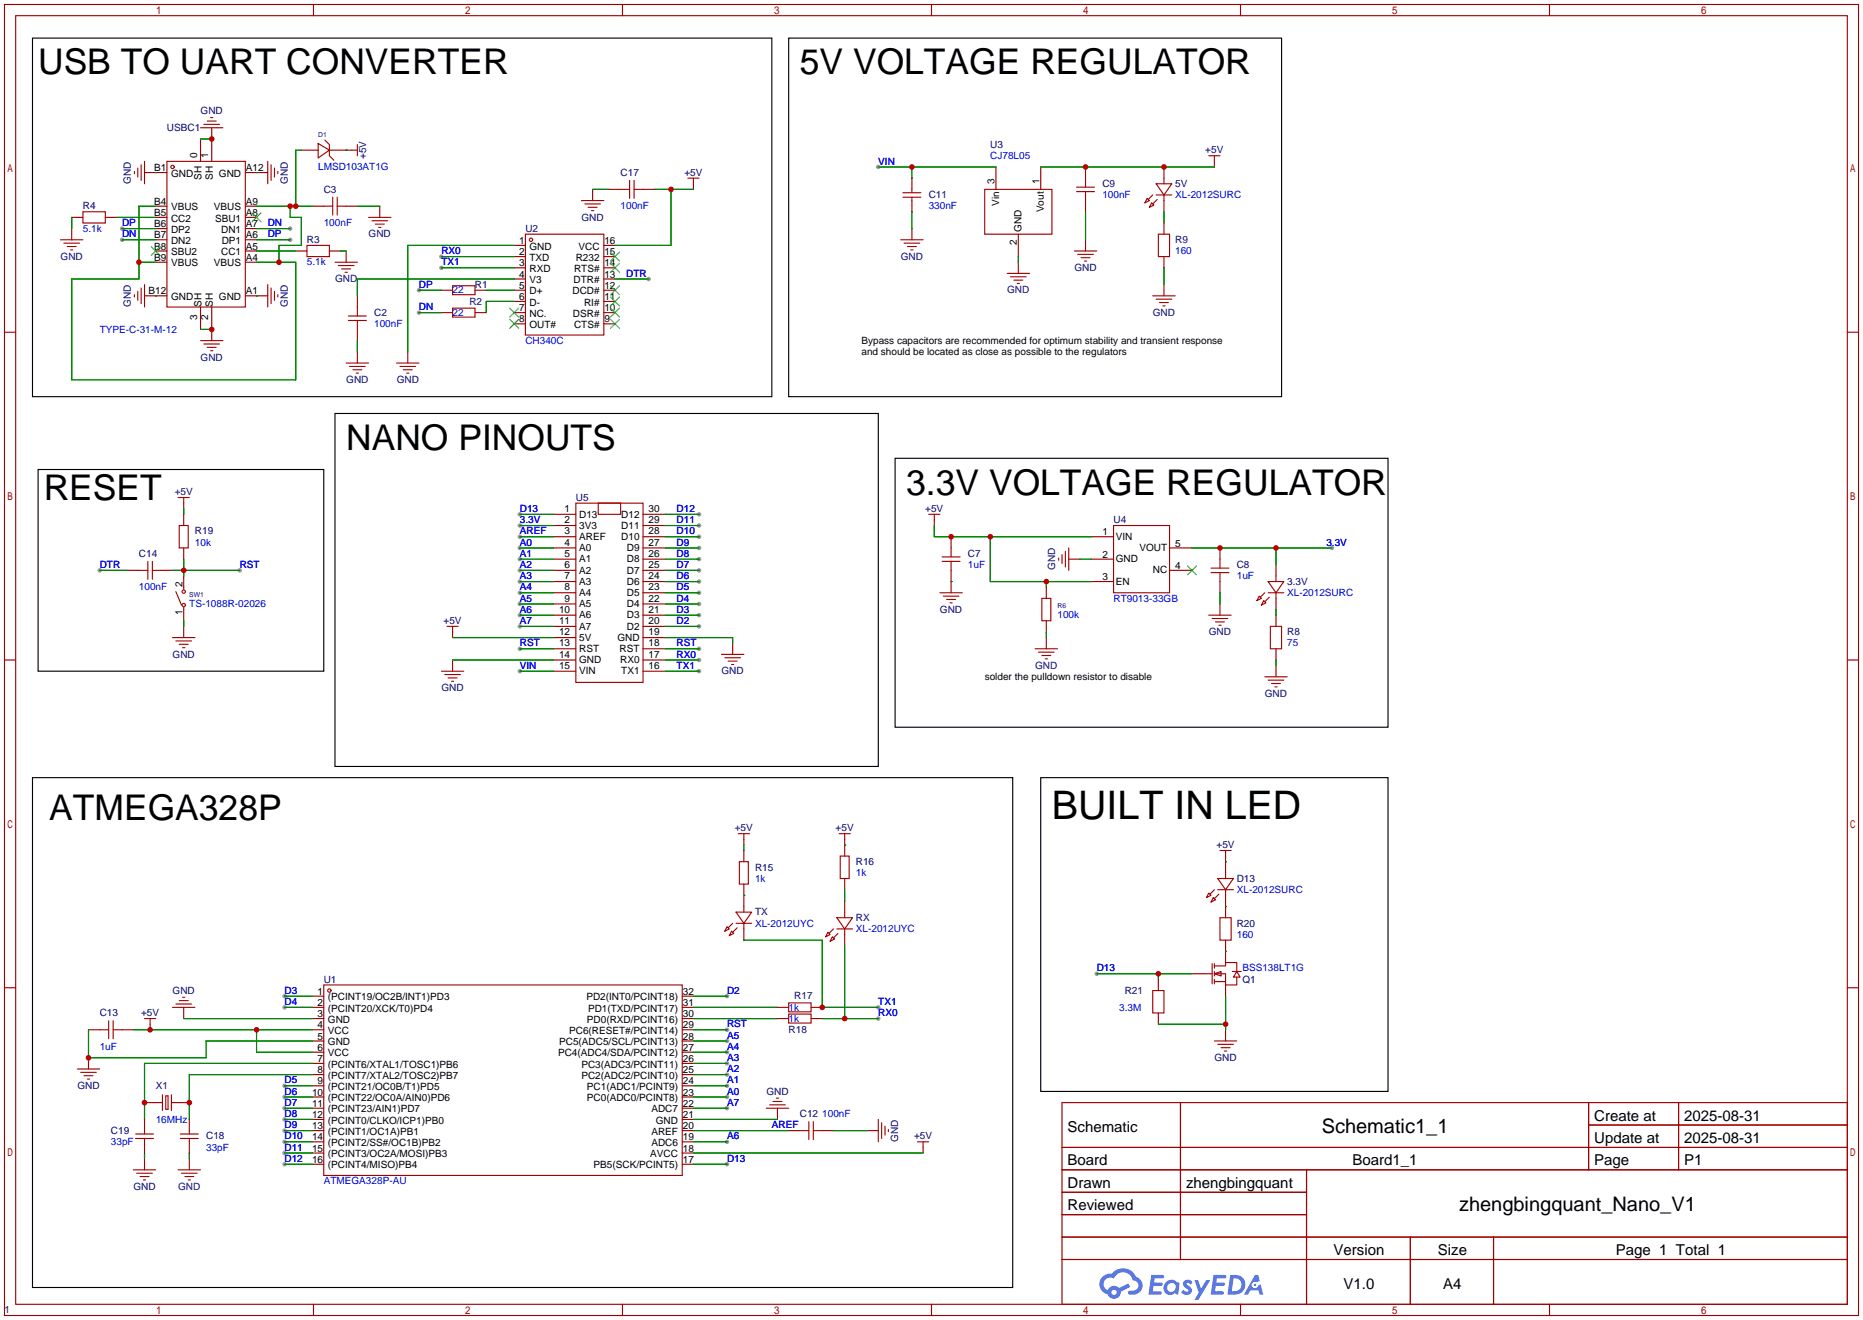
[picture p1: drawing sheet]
<svg xmlns="http://www.w3.org/2000/svg" width="422mm" height="299mm" viewBox="0 0 422 299" stroke-linecap="round" stroke-linejoin="round" font-family="sans-serif">
<g fill="#999">
<circle cx="147.1" cy="63.2" r=".51"/>
<circle cx="65.8" cy="51.8" r=".51"/>
<circle cx="65.8" cy="54.4" r=".51"/>
<circle cx="27.7" cy="54.4" r=".51"/>
<circle cx="27.7" cy="51.8" r=".51"/>
<circle cx="95" cy="65.8" r=".51"/>
<circle cx="95" cy="70.9" r=".51"/>
<circle cx="199.1" cy="37.8" r=".51"/>
<circle cx="302" cy="124.2" r=".51"/>
<circle cx="199.1" cy="228.3" r=".51"/>
<circle cx="199.1" cy="230.9" r=".51"/>
<circle cx="164.8" cy="233.4" r=".51"/>
<circle cx="54.4" cy="129.3" r=".51"/>
<circle cx="22.6" cy="129.3" r=".51"/>
<circle cx="164.8" cy="248.7" r=".51"/>
<circle cx="164.8" cy="246.1" r=".51"/>
<circle cx="164.8" cy="243.6" r=".51"/>
<circle cx="164.8" cy="241" r=".51"/>
<circle cx="164.8" cy="238.5" r=".51"/>
<circle cx="164.8" cy="236" r=".51"/>
<circle cx="164.8" cy="225.8" r=".51"/>
<circle cx="164.8" cy="251.2" r=".51"/>
<circle cx="164.8" cy="258.8" r=".51"/>
<circle cx="164.8" cy="263.9" r=".51"/>
<circle cx="64.5" cy="225.8" r=".51"/>
<circle cx="64.5" cy="228.3" r=".51"/>
<circle cx="64.5" cy="246.1" r=".51"/>
<circle cx="64.5" cy="248.7" r=".51"/>
<circle cx="64.5" cy="251.2" r=".51"/>
<circle cx="64.5" cy="253.7" r=".51"/>
<circle cx="64.5" cy="256.3" r=".51"/>
<circle cx="64.5" cy="258.8" r=".51"/>
<circle cx="64.5" cy="261.4" r=".51"/>
<circle cx="64.5" cy="263.9" r=".51"/>
<circle cx="158.5" cy="152.1" r=".51"/>
<circle cx="158.5" cy="149.6" r=".51"/>
<circle cx="158.5" cy="147.1" r=".51"/>
<circle cx="158.5" cy="142" r=".51"/>
<circle cx="158.5" cy="139.4" r=".51"/>
<circle cx="158.5" cy="136.9" r=".51"/>
<circle cx="158.5" cy="134.4" r=".51"/>
<circle cx="158.5" cy="131.8" r=".51"/>
<circle cx="158.5" cy="129.3" r=".51"/>
<circle cx="158.5" cy="126.7" r=".51"/>
<circle cx="158.5" cy="124.2" r=".51"/>
<circle cx="158.5" cy="121.7" r=".51"/>
<circle cx="158.5" cy="119.1" r=".51"/>
<circle cx="158.5" cy="116.6" r=".51"/>
<circle cx="117.9" cy="116.6" r=".51"/>
<circle cx="117.9" cy="119.1" r=".51"/>
<circle cx="117.9" cy="121.7" r=".51"/>
<circle cx="117.9" cy="124.2" r=".51"/>
<circle cx="117.9" cy="126.7" r=".51"/>
<circle cx="117.9" cy="129.3" r=".51"/>
<circle cx="117.9" cy="131.8" r=".51"/>
<circle cx="117.9" cy="134.4" r=".51"/>
<circle cx="117.9" cy="136.9" r=".51"/>
<circle cx="117.9" cy="139.4" r=".51"/>
<circle cx="117.9" cy="142" r=".51"/>
<circle cx="117.9" cy="147.1" r=".51"/>
<circle cx="117.9" cy="152.1" r=".51"/>
<circle cx="100.1" cy="58.2" r=".51"/>
<circle cx="100.1" cy="60.7" r=".51"/>
<circle cx="248.7" cy="220.7" r=".51"/>
</g>
<g fill="none" stroke="#a10000" stroke-width=".25">
<path d="M1 1h420.4v297.2h-420.4zM3.6 3.6h415.2v292.1h-415.2zM71.1 1v2.6M141.1 1v2.6M211.2 1v2.6M281.3 1v2.6M351.3 1v2.6M30.5 38.9v.5M31.2 38.1v2M32 37.3v3.6M32.8 36.6v5.1M37.8 36.6h17.8v33h-17.8z"/>
<path d="M45.5 29h5M46.2 28.2h3.6M47 27.4h2M47.8 26.7h.5M60.7 36.6v5.1M61.5 37.3v3.6M62.2 38.1v2M63 38.9v.5M79.8 34h1.2M81 32.8v2.5M1 75.3h2.6M30.5 66.8v.5"/>
<path d="M31.2 66v2.1M32 65.3v3.5M32.8 64.5v5.1M45.5 77.2h5M46.2 78h3.6M47 78.7h2M47.8 79.5h.5M60.7 64.5v5.1M61.5 65.3v3.5M62.2 66v2.1M63 66.8v.5M418.8 75.3h2.6"/>
<path d="M1 149.6h2.6M418.8 149.6h2.6M1 223.9h2.6M73.4 223.3h81.3v43.1h-81.3zM418.8 223.9h2.6M240.8 249.9h178v45.8h-178zM267.7 249.9v35.6M360.2 249.9v15.3M360.2 255h58.6M380.6 249.9v15.3M240.8 260.1h178M240.8 265.2h178"/>
<path d="M240.8 270.3h55.4M240.8 275.3h55.4M296.2 265.2v30.5M71.1 295.7v2.5M141.1 295.7v2.5M211.2 295.7v2.5M240.8 280.4h178M240.8 285.5h178M281.3 295.7v2.5M319.8 280.4v15.3M338.6 280.4v15.3M351.3 295.7v2.5"/>
<circle cx="39.1" cy="37.8" r=".38"/>
<circle cx="74.7" cy="224.5" r=".38"/>
</g>
<g fill="none" stroke="#870000" stroke-width=".25">
<path d="M32.8 39.1h5M45.5 31.5v5.1M48 29v7.6M55.6 39.1h5.1M78.5 34h1.3M35.3 46.7h2.5M35.3 49.3h2.5M35.3 51.8h2.5M35.3 54.4h2.5M35.3 56.9h2.5M35.3 59.4h2.5M55.6 46.7h2.6"/>
<path d="M55.6 49.3h2.6M55.6 51.8h2.6M55.6 54.4h2.6M55.6 56.9h2.6M55.6 59.4h2.6M32.8 67.1h5M45.5 69.6v5.1M48 69.6v7.6M55.6 67.1h5.1M70.9 225.8h2.5M70.9 228.3h2.5M70.9 230.9h2.5"/>
<path d="M70.9 233.4h2.5M70.9 236h2.5M70.9 238.5h2.5M154.7 225.8h2.5M154.7 228.3h2.5M154.7 230.9h2.5M154.7 233.4h2.5M154.7 236h2.5M154.7 238.5h2.5M70.9 241h2.5M70.9 243.6h2.5M70.9 246.1h2.5"/>
<path d="M70.9 248.7h2.5M70.9 251.2h2.5M70.9 253.7h2.5M70.9 256.3h2.5M70.9 258.8h2.5M154.7 241h2.5M154.7 243.6h2.5M154.7 246.1h2.5M154.7 248.7h2.5M154.7 251.2h2.5M154.7 253.7h2.5M154.7 256.3h2.5"/>
<path d="M154.7 258.8h2.5M70.9 261.4h2.5M70.9 263.9h2.5M154.7 261.4h2.5M154.7 263.9h2.5"/>
</g>
<path d="M34.3 55.9l2 2M36.3 55.9l-2 2M57.1 48.3l2.1 2M59.2 48.3l-2.1 2" fill="none" stroke="#3c3" stroke-width=".25"/>
<path d="M35.3 39.1h.1M45.5 31.5h2.5M58.2 39.1h.1M35.3 67.1h.1M45.5 74.7h2.5M58.2 67.1h.1" fill="none" stroke="#008700" stroke-width=".25"/>
<g fill="#5487ff">
<path d="M268.5 290.3a1.3 1.3 0 0 1 1.9 .3l-.4 .6a.54 .54 0 0 0-1-.2l.2 .2a1.28 1.28 0 0 1 .8 2 1.53 1.53 0 0 1-2.2-.3l.5-.6 .8 .5a.31 .31 0 0 0 .3-.3 .31 .31 0 0 0-.2-.3 1.12 1.12 0 0 1-.7-1.9z"/>
<path d="M270.8 290.2h.8l.7 1.9 1.2-1.9h.9l-2.7 4.5h-.9l1-1.7z"/>
<path d="M261 289h2.3a.46 .46 0 0 1 .5 .1 .46 .46 0 0 1 .1 .5l-.3 .2h-1.8l-.1 .9h1.6a.4 .4 0 0 1 .3 .4 .4 .4 0 0 1-.4 .4h-1.6l-.2 1.2h1.4a.46 .46 0 0 1 .5 .1 .46 .46 0 0 1 .1 .5l-.4 .2h-2.6z"/>
<path d="M275.1 289h2.3a.47 .47 0 0 1 .5 .1 .47 .47 0 0 1 .1 .5l-.3 .2h-1.8l-.1 .9h1.6a.4 .4 0 0 1 .4 .4 .4 .4 0 0 1-.5 .4h-1.6l-.2 1.2h1.4a.46 .46 0 0 1 .5 .1 .46 .46 0 0 1 .1 .5l-.4 .2h-2.6z"/>
<path d="M284.5 289h.8l.3 1.3-.6 .4a.75 .75 0 0 0-1.1 .3 .75 .75 0 0 0 .5 1 .75 .75 0 0 0 .9-.6l.5-.3 .6 2.4h-.8l-.3-1h-1.8l-.5 1h-1z"/>
<path d="M278.9 289l-.6 4.5h1.4a2.27 2.27 0 0 0 2.7-2.3 2.27 2.27 0 0 0-2.7-2.2zM279.7 289.8a1.5 1.5 0 0 1 1.8 1.5 1.5 1.5 0 0 1-1.9 1.4h-.3z"/>
<path d="M264.4 290.6a1.6 1.6 0 0 0-.4 2.3 1.6 1.6 0 0 0 2.3 .2l.8 .4 .3-2.5-.1-.3h-.5a1.58 1.58 0 0 0-2.4-.1zM265 291.1a.98 .98 0 0 1 1.6 .5 .98 .98 0 0 1-1.1 1.2 .94 .94 0 0 1-.9-.6 .94 .94 0 0 1 .4-1.1z"/>
<path d="M250 289.4a2.37 2.37 0 0 0 1.1 4 1.54 1.54 0 0 0 1.8 1 1.54 1.54 0 0 0 1.2-1.6l2.2-1.1-.5-.8-2.1 1.1a1.57 1.57 0 0 0-2.6 .4 1.5 1.5 0 0 1-.7-2.1 1.5 1.5 0 0 1 2.2-.5 2.23 2.23 0 0 1 2.3-1.4 2.23 2.23 0 0 1 1.9 1.8 1.16 1.16 0 0 1 1.3 1.1 1.16 1.16 0 0 1-1.1 1.3h-.7a.47 .47 0 0 0-.5 .3 .47 .47 0 0 0 .4 .6 2.14 2.14 0 0 0 2.7-1.4 2.14 2.14 0 0 0-1.3-2.7 3.2 3.2 0 0 0-5.5-.7l-1.1 .1zM252 292.9a.6 .6 0 0 1 1.2 0 .6 .6 0 0 1-1.2 0z"/>
<circle cx="284.6" cy="291.3" r=".28"/>
</g>
<g fill="none" stroke="#a10000" stroke-width=".25">
<path d="M72.1 32.5l2.6 1.5-2.6 1.8zM73.7 31.8l1 1v2.5l1 1M274.1 35.3h2.5M275.3 35.3v1.3M13.7 54.4h5.1M14.5 55.1h3.5M15.2 55.9h2.1M16 56.6h.5M18.8 48h5.1v2.5h-5.1zM69.6 55.6h5.1v2.6h-5.1zM73.4 46.7h2M75.4 44.7v4.1"/>
<path d="M75.9 59.4h5.1M76.5 44.7v4.1M76.5 46.7h2M83.6 49.3h5M84.3 50h3.6M85.1 50.8h2M85.9 51.6h.5M119.1 53.1h17.8v22.8h-17.8zM131.8 45.5h5.1M132.6 46.2h3.5M133.3 47h2.1M134.1 47.8h.5"/>
<path d="M140.7 42.9h2M142.7 40.9v4.1M143.8 40.9v4.1M143.8 42.9h2M156 40.4h2.5M157.2 40.4v1.3M204.2 54.4h5.1M204.7 44.7h4.1M204.7 43.7h4.1M205 55.1h3.5M205.7 55.9h2.1M206.5 56.6h.5"/>
<path d="M206.8 42.9v.8M206.8 44.7v.8M223.3 42.9h15.2v10.2h-15.2zM243.6 56.9h5.1M244.1 43.4h4.1M244.1 42.4h4.1M244.3 57.7h3.6M245.1 58.4h2M245.9 59.2h.5M246.1 40.4v2M246.1 43.4v2.1M260.1 45l.5 .5-1 .5z"/>
<path d="M261.1 46l.5 .5-1 .5zM261.4 44.2l-1.1 1M262.1 41.7h3.6l-1.8 2.5zM262.1 44.2h3.6M262.4 45.2l-1 1M262.6 53.1h2.6v5.1h-2.6zM263.9 40.4v1.3M263.9 44.2v1.3M76.7 60.2h3.6M77.5 61h2M78.2 61.7h.5M79 72.6h4.1"/>
<path d="M79 71.6h4.1M81 69.6v2M81 72.6v2.1M102.6 64.8h5.1v2h-5.1zM102.6 69.9h5.1v2h-5.1zM228.3 62h5.1M229.1 62.7h3.6M229.9 63.5h2M230.6 64.3h.5M261.4 67.1h5M262.1 67.8h3.6M262.9 68.6h2"/>
<path d="M263.7 69.3h.5M78.5 82.3h5.1M79.2 83.1h3.6M80 83.8h2M80.8 84.6h.5M89.9 82.3h5.1M90.7 83.1h3.5M91.4 83.8h2.1M92.2 84.6h.5M40.4 112.8h2.5M40.6 119.1h2.1v5.1h-2.1zM41.7 112.8v1.2"/>
<path d="M130.6 114h15.2v40.7h-15.2zM135.6 114h5.1v2.6h-5.1zM210.6 116.6h2.5M211.8 116.6v1.3M252.5 119.1h12.7v15.3h-12.7zM31.5 129.3h2M33.5 127.3v4M34.5 129.3h2.1M34.5 127.3v4M39.9 134.1l1.2 3.1M41.7 133.1v.5M41.7 137.7v.5"/>
<path d="M213.1 134.4h5.1M213.6 126.2h4.1M213.6 127.3h4.1M213.9 135.1h3.5M214.6 135.9h2.1M215.4 136.7h.5M215.6 124.2v2M215.6 127.3v2M236.2 135.6h2.1v5.1h-2.1zM240 126.5v.5M240.8 125.7v2.1M241.6 125v3.5"/>
<path d="M242.3 124.2v5.1M274.1 139.4h5M274.6 128.8h4M274.6 129.8h4M276.6 126.7v2.1M276.6 129.8v2M285.5 135.1l.5 .5-1 .5zM286.5 136.1l.5 .6-1 .5zM286.8 134.4l-1 1M287.5 131.8h3.6l-1.8 2.6zM287.5 134.4h3.6M287.8 135.4l-1 1"/>
<path d="M289.3 130.6v1.2M289.3 134.4v1.2M39.1 144.5h5.1M39.9 145.3h3.5M40.6 146h2.1M41.4 146.8h.5M100.1 152.1h5.1M100.8 152.9h3.6M101.3 142h2.6M101.6 153.7h2M102.4 154.4h.5M102.6 142v1.3"/>
<path d="M163.6 148.3h5.1M164.3 149.1h3.6M165.1 149.9h2M165.9 150.6h.5M234.7 147.1h5.1M235.5 147.8h3.5M236.2 148.6h2.1M237 149.4h.5M274.8 140.2h3.6M275.6 141h2M276.4 141.7h.5M286.8 153.4h5"/>
<path d="M287.5 154.2h3.6M288 142h2.6v5.1h-2.6zM288.3 154.9h2M289.1 155.7h.5M167.4 189h2.5M167.6 195.3h2.1v5.1h-2.1zM168.7 189v1.2M190.2 189h2.6M190.5 194.1h2v5h-2zM191.5 189v1.2M276.1 199.1h3.6l-1.8 2.6zM276.6 192.8h2.5"/>
<path d="M277.9 192.8v1.3M277.9 197.9v1.2M164.8 210.1l.6 .5-1.1 .5zM165.9 211.1l.5 .5-1 .5zM166.1 209.3l-1 1M166.9 206.8h3.5l-1.7 2.5zM166.9 209.3h3.5M167.1 210.3l-1 1M168.7 205.5v1.3M168.7 209.3v1.3M187.7 211.3l.5 .5-1 .5zM188.7 212.3l.5 .6-1 .5z"/>
<path d="M189 210.6l-1 1M189.7 208h3.6l-1.8 2.6zM189.7 210.6h3.6M190 211.6l-1 1M191.5 206.8v1.2M191.5 210.6v1.2M274.1 202.4l.5 .5-1 .6zM274.8 218.4v4.6M275.1 203.5l.5 .5-1 .5zM275.3 218.9h2.6v-.7h2.5v2M275.3 218.4v1.1M275.3 201.7l-1 1"/>
<path d="M276.1 201.7h3.6M276.4 202.7l-1.1 1M276.6 208h2.5v5.1h-2.5zM277.9 201.7v1.2M22.6 233.4h2M24.6 231.4v4.1M25.7 231.4v4.1M25.7 233.4h2M32.8 230.9h2.5M34 230.9v1.3M39.1 228.3h5.1M39.9 227.6h3.5"/>
<path d="M40.6 226.8h2.1M41.4 226.1h.5M178.8 227.3h5.1v2.1h-5.1zM178.8 229.9h5.1v2h-5.1zM261.4 224.5h2.5v5.1h-2.5zM272.8 220.7h2M275.3 220.7l1.6-.5v1zM275.3 220.7h2.6v2.6h2.5v-1.8M275.3 220.2v1M275.3 222v1M275.3 222.5h2.6M275.3 236h5.1"/>
<path d="M276.1 236.7h3.6M276.9 237.5h2M277.6 238.3h.5M279.4 220.2h2M280.4 220.2l.8 1.3h-1.5zM17.5 242.3h5.1M18.3 243.1h3.5M19 243.8h2.1M19.8 244.6h.5M30.7 258.1h4.1M30.7 257h4.1M32.8 256.3v.7"/>
<path d="M32.8 258.1v.7M35.3 249.9h1.5M36.8 248.2v3.5M37.6 248.4h.5v3.1h-.5zM38.9 249.9h1.5M38.9 248.2v3.5M40.9 258.1h4.1M40.9 257h4.1M42.9 256.3v.7M42.9 258.1v.7M173.7 251.2h5.1M174.5 250.4h3.6"/>
<path d="M175.3 249.7h2M176 248.9h.5M181.4 256.3h2M183.4 254.3v4M184.4 254.3v4M184.4 256.3h2M199.1 253.7v5.1M199.9 254.5v3.6M200.7 255.3v2M201.4 256v.5M208 258.8h2.6M209.3 258.8v1.3"/>
<path d="M30.2 265.2h5.1M31 265.9h3.5M31.7 266.7h2.1M32.5 267.5h.5M40.4 265.2h5.1M41.1 265.9h3.6M41.9 266.7h2M42.7 267.5h.5"/>
<circle cx="120.4" cy="54.4" r=".38"/>
<circle cx="41.7" cy="137.2" r=".38"/>
<circle cx="41.7" cy="134.1" r=".38"/>
</g>
<g fill="none" stroke="#870000" stroke-width=".25">
<path d="M68.3 34h3.8M74.7 34h3.8M225.8 37.8v5.1M236 37.8v5.1M246.1 37.8v2.6M263.9 37.8v2.6M275.3 36.6v1.2M16.3 49.3h2.5M16.3 51.8v2.6M23.9 49.3h2.5M67.1 56.9h2.5M70.9 46.7h2.5"/>
<path d="M74.7 56.9h2.5M78.5 46.7h2.5M78.5 56.9v2.5M86.1 46.7v2.6M116.6 55.6h2.5M116.6 58.2h2.5M134.4 42.9v2.6M136.9 55.6h2.5M136.9 58.2h2.5M138.2 42.9h2.5M145.8 42.9h2.5M157.2 41.7v1.2"/>
<path d="M206.8 40.4v2.5M206.8 45.5v2.5M206.8 51.8v2.6M230.9 53.1v5.1M230.9 59.4v2.6M246.1 45.5v2.5M246.1 54.4v2.5M263.9 45.5v2.5M263.9 50.5v2.6M263.9 58.2v2.5M81 67.1v2.5M81 74.7v2.5"/>
<path d="M81 79.8v2.5M92.5 79.8v2.5M100.1 65.8h2.5M100.1 70.9h2.5M107.7 65.8h2.5M107.7 70.9h2.5M116.6 60.7h2.5M116.6 63.2h2.5M116.6 65.8h2.5M116.6 68.3h2.5M116.6 70.9h2.5M116.6 73.4h2.5"/>
<path d="M136.9 60.7h2.5M136.9 63.2h2.5M136.9 65.8h2.5M136.9 68.3h2.5M136.9 70.9h2.5M136.9 73.4h2.5M263.9 64.5v2.6M41.7 114v1.3M41.7 116.6v2.5M125.5 116.6h5.1M125.5 119.1h5.1M145.8 116.6h5.1"/>
<path d="M145.8 119.1h5.1M211.8 117.9v1.2M29 129.3h2.5M36.6 129.3h2.5M41.7 124.2v2.5M41.7 130.6v2.5M41.7 138.2v2.5M125.5 121.7h5.1M125.5 126.7h5.1M125.5 131.8h5.1M125.5 129.3h5.1M125.5 124.2h5.1"/>
<path d="M125.5 134.4h5.1M125.5 136.9h5.1M125.5 139.4h5.1M145.8 121.7h5.1M145.8 126.7h5.1M145.8 131.8h5.1M145.8 129.3h5.1M145.8 124.2h5.1M145.8 134.4h5.1M145.8 136.9h5.1M145.8 139.4h5.1M215.6 121.7v2.5"/>
<path d="M215.6 129.3v5.1M237.2 133.1v2.5M242.3 126.7h2.6M247.4 121.7h5.1M247.4 126.7h5.1M247.4 131.8h5.1M265.2 129.3h5.1M265.2 124.2h5.1M276.6 124.2v2.5M276.6 131.8v2.6M276.6 136.9v2.5M289.3 128v2.6"/>
<path d="M289.3 135.6v2.6M289.3 139.4v2.6M41.7 142v2.5M102.6 143.3v1.2M102.6 149.6v2.5M125.5 142h5.1M125.5 144.5h5.1M125.5 147.1h5.1M125.5 149.6h5.1M125.5 152.1h5.1M145.8 142h5.1M145.8 144.5h5.1"/>
<path d="M145.8 147.1h5.1M145.8 149.6h5.1M145.8 152.1h5.1M166.1 145.8v2.5M237.2 140.7v2.6M237.2 144.5v2.6M289.3 147.1v2.5M289.3 150.9v2.5M168.7 190.2v1.3M168.7 192.8v2.5M191.5 190.2v3.9M191.5 199.1v2.6"/>
<path d="M277.9 194.1v3.8M168.7 200.4v5.1M168.7 210.6v2.5M191.5 204.2v2.6M191.5 211.8v2.6M277.9 202.9v5.1M277.9 213.1v5.1M20.1 233.4h2.5M20.1 239.8v2.5M27.7 233.4h2.5M34 232.2v1.2M41.7 228.3v2.6"/>
<path d="M176.3 228.3h2.5M176.3 230.9h2.5M183.9 228.3h2.5M183.9 230.9h2.5M262.6 222v2.5M262.6 229.6v2.6M270.3 220.7h2.5M277.9 223.3v2.5M277.9 233.4v2.6M32.8 249.9h2.5M32.8 253.7v2.6M32.8 258.8v2.6"/>
<path d="M40.4 249.9h2.5M42.9 253.7v2.6M42.9 258.8v2.6M176.3 251.2v2.5M178.8 256.3h2.6M186.4 256.3h2.6M196.6 256.3h2.5M32.8 262.6v2.6M42.9 262.6v2.6M209.3 260.1v1.3"/>
</g>
<g fill="none" stroke="#3c3" stroke-width=".25">
<path d="M138.4 59.7l2.1 2M138.4 57.2l2.1 2M140.5 59.7l-2.1 2M140.5 57.2l-2.1 2M115.6 69.9l2 2M115.6 72.4l2 2M117.6 69.9l-2 2M117.6 72.4l-2 2M138.4 72.4l2.1 2M138.4 69.9l2.1 2M138.4 67.3l2.1 2M138.4 64.8l2.1 2"/>
<path d="M140.5 72.4l-2.1 2M140.5 69.9l-2.1 2M140.5 67.3l-2.1 2M140.5 64.8l-2.1 2M269.2 128.3l2.1 2M271.3 128.3l-2.1 2"/>
</g>
<g fill="none" stroke="#008700" stroke-width=".25">
<path d="M68.3 34h-1.2v12.7M78.5 34h.1M199.1 37.8h26.7M206.8 37.8v2.6M236 37.8h39.3M16.3 49.3v2.5M26.4 49.3h8.9M27.7 51.8h7.6M27.7 54.4h7.6M31.5 59.4h3.8M35.3 46.7h-3.8v16.5h-15.2v22.9h50.8v-26.7h-8.9M58.2 51.8h7.6"/>
<path d="M58.2 54.4h7.6M58.2 46.7h12.7M58.2 56.9h8.9M65.8 46.7v2.6h2.5v6.3h-5.1v3.8M77.2 56.9h1.3M81 46.7h5.1M100.1 58.2h16.5M116.6 55.6h-24.1v24.2M134.4 42.9h3.8M148.3 42.9h8.9M152.1 42.9v12.7h-12.7M206.8 48v3.8"/>
<path d="M230.9 58.2v1.2M246.1 48v6.4M263.9 48v2.5M81 77.2v2.6M95 65.8h5.1M95 70.9h5.1M100.1 60.7h16.5M110.2 65.8h6.4M116.6 63.2h-35.6v3.9M116.6 68.3h-6.4v2.6M139.4 63.2h7.7M263.9 60.7v3.8"/>
<path d="M41.7 115.3v1.3M117.9 119.1h7.6M117.9 116.6h7.6M150.9 119.1h7.6M150.9 116.6h7.6M211.8 119.1v2.6h35.6M22.6 129.3h6.4M39.1 129.3h15.3M41.7 126.7v3.9M117.9 126.7h7.6M117.9 121.7h7.6M117.9 131.8h7.6"/>
<path d="M117.9 124.2h7.6M117.9 129.3h7.6M117.9 139.4h7.6M117.9 136.9h7.6M117.9 134.4h7.6M150.9 126.7h7.6M150.9 121.7h7.6M150.9 131.8h7.6M150.9 124.2h7.6M150.9 129.3h7.6M150.9 139.4h7.6M150.9 136.9h7.6"/>
<path d="M150.9 134.4h7.6M215.6 131.8h.1M224.5 121.7v10.1h22.9M237.2 131.8v1.3M244.9 126.7h2.5M270.3 124.2h31.7M276.6 134.4v2.5M289.3 124.2v3.8M289.3 138.2v1.2M41.7 140.7v1.3M102.6 149.6h22.9M102.6 144.5h22.9"/>
<path d="M117.9 152.1h7.6M117.9 147.1h7.6M117.9 142h7.6M150.9 152.1h7.6M150.9 149.6h7.6M150.9 147.1h7.6M150.9 144.5h15.2v1.3M150.9 142h7.6M237.2 143.3v1.2M289.3 149.6v1.3M168.7 191.5v1.3M191.5 191.5h.1"/>
<path d="M277.9 195.3h.1M168.7 202.9h.1M168.7 213.1h17.7v15.2h12.7M191.5 201.7v2.5M191.5 214.4v16.5M277.9 205.5h.1M277.9 215.6h.1M20.1 233.4v6.4h26.6v-3.8h24.2M30.2 233.4h40.7M41.7 230.9h29.2M58.2 233.4v5.1h12.7M64.5 228.3h6.4"/>
<path d="M64.5 225.8h6.4M157.2 230.9h19.1M157.2 228.3h19.1M157.2 233.4h7.6M157.2 236h7.6M157.2 238.5h7.6M157.2 225.8h7.6M186.4 230.9h12.7M248.7 220.7h21.6M262.6 220.7v1.3M262.6 232.2h15.3M277.9 225.8v7.6"/>
<path d="M64.5 256.3h6.4M64.5 253.7h6.4M64.5 248.7h6.4M64.5 246.1h6.4M64.5 251.2h6.4M64.5 258.8h6.4M70.9 243.6h-28v10.1M70.9 241h-38.1v12.7M157.2 256.3h21.6M157.2 243.6h7.6M157.2 241h7.6M157.2 253.7h19.1"/>
<path d="M157.2 248.7h7.6M157.2 246.1h7.6M157.2 251.2h7.6M157.2 258.8h7.6M189 256.3h7.6M32.8 261.4v1.2M42.9 261.4v1.2M64.5 261.4h6.4M64.5 263.9h6.4M157.2 261.4h52.1M157.2 263.9h7.6"/>
</g>
<path d="M7.4 8.6h167.6v81.3h-167.6zM178.8 8.6h111.8v81.3h-111.8zM75.9 93.7h123.2v80h-123.2zM8.6 106.4h64.8v45.7h-64.8zM202.9 103.9h111.8v60.9h-111.8zM7.4 176.3h222.2v115.5h-222.2zM236 176.3h78.7v71.1h-78.7z" fill="none" stroke="#000" stroke-width=".25"/>
<g fill="#c00">
<circle cx="48" cy="31.5" r=".63"/>
<circle cx="48" cy="74.7" r=".63"/>
<circle cx="152.1" cy="42.9" r=".63"/>
<circle cx="206.8" cy="37.8" r=".63"/>
<circle cx="263.9" cy="37.8" r=".63"/>
<circle cx="246.1" cy="37.8" r=".63"/>
<circle cx="215.6" cy="121.7" r=".63"/>
<circle cx="224.5" cy="121.7" r=".63"/>
<circle cx="237.2" cy="131.8" r=".63"/>
<circle cx="276.6" cy="124.2" r=".63"/>
<circle cx="289.3" cy="124.2" r=".63"/>
<circle cx="186.4" cy="228.3" r=".63"/>
<circle cx="191.5" cy="230.9" r=".63"/>
<circle cx="41.7" cy="129.3" r=".63"/>
<circle cx="20.1" cy="239.8" r=".63"/>
<circle cx="42.9" cy="249.9" r=".63"/>
<circle cx="32.8" cy="249.9" r=".63"/>
<circle cx="34" cy="233.4" r=".63"/>
<circle cx="58.2" cy="233.4" r=".63"/>
<circle cx="63.2" cy="59.4" r=".63"/>
<circle cx="65.8" cy="46.7" r=".63"/>
<circle cx="67.1" cy="46.7" r=".63"/>
<circle cx="31.5" cy="59.4" r=".63"/>
<circle cx="262.6" cy="220.7" r=".63"/>
<circle cx="277.9" cy="232.2" r=".63"/>
</g>
<text font-size="8.9" x="238.5" y="185.6">BUILT IN LED</text>
<g font-size="8">
<text x="8.6" y="16.9">USB TO UART CONVERTER</text>
<text x="181.4" y="16.9">5V VOLTAGE REGULATOR</text>
<text x="78.5" y="102">NANO PINOUTS</text>
<text x="9.9" y="113.4">RESET</text>
<text x="205.5" y="112.1">3.3V VOLTAGE REGULATOR</text>
<text x="11.2" y="185.8">ATMEGA328P</text>
</g>
<g font-size="4.5">
<text x="299.7" y="256.8">Schematic1_1</text>
<text x="330.8" y="274.6">zhengbingquant_Nano_V1</text>
</g>
<g font-size="3.4">
<text x="242.1" y="256.5">Schematic</text>
<text x="361.5" y="254">Create at</text>
<text x="381.9" y="254">2025-08-31</text>
<text x="361.5" y="259.1">Update at</text>
<text x="381.9" y="259.1">2025-08-31</text>
<text x="242.1" y="264.2">Board</text>
<text x="242.1" y="269.2">Drawn</text>
<text x="268.9" y="269.2">zhengbingquant</text>
<text x="306.7" y="264.2">Board1_1</text>
<text x="361.5" y="264.2">Page</text>
<text x="381.9" y="264.2">P1</text>
<text x="242.1" y="274.3">Reviewed</text>
<text x="302.4" y="284.5">Version</text>
<text x="326" y="284.5">Size</text>
<text x="366.4" y="284.5">Page 1 Total 1</text>
<text x="304.6" y="292.1">V1.0</text>
<text x="327.2" y="292.1">A4</text>
</g>
<g font-size="2.3" fill="#000080">
<text x="37.8" y="29.7">USBC1</text>
<text x="45.5" y="25.9">GND</text>
<text x="224.5" y="33.5">U3</text>
<text x="273.3" y="34.8">+5V</text>
<text x="29.7" y="41.6" transform="rotate(-90 29.7 41.6)">GND</text>
<text x="65.2" y="41.6" transform="rotate(-90 65.2 41.6)">GND</text>
<text x="83" y="36.1" transform="rotate(-90 83 36.1)">+5V</text>
<text x="140.7" y="39.8">C17</text>
<text x="155.2" y="39.8">+5V</text>
<text x="18.8" y="47.5">R4</text>
<text x="73.4" y="43.7">C3</text>
<text x="210.6" y="44.9">C11</text>
<text x="249.9" y="42.4">C9</text>
<text x="266.4" y="42.4">5V</text>
<text x="83.6" y="53.8">GND</text>
<text x="119.1" y="52.5">U2</text>
<text x="131.8" y="50">GND</text>
<text x="13.7" y="58.9">GND</text>
<text x="69.6" y="55.1">R3</text>
<text x="204.2" y="58.9">GND</text>
<text x="266.4" y="55.1">R9</text>
<text x="76" y="64">GND</text>
<text x="107.7" y="65.2">R1</text>
<text x="243.6" y="61.4">GND</text>
<text x="29.7" y="69.6" transform="rotate(-90 29.7 69.6)">GND</text>
<text x="65.2" y="69.6" transform="rotate(-90 65.2 69.6)">GND</text>
<text x="84.8" y="71.6">C2</text>
<text x="106.4" y="69.1">R2</text>
<text x="228.4" y="66.5">GND</text>
<text x="261.4" y="71.6">GND</text>
<text x="45.5" y="81.8">GND</text>
<text x="78.5" y="86.8">GND</text>
<text x="89.9" y="86.8">GND</text>
<text x="39.6" y="112.2">+5V</text>
<text x="130.6" y="113.5">U5</text>
<text x="209.8" y="116">+5V</text>
<text x="252.5" y="118.6">U4</text>
<text x="44.2" y="121.1">R19</text>
<text x="31.5" y="126.2">C14</text>
<text x="219.5" y="126.2">C7</text>
<text x="239.2" y="129.3" transform="rotate(-90 239.2 129.3)">GND</text>
<text x="280.4" y="128.7">C8</text>
<text x="291.8" y="132.6">3.3V</text>
<text x="100.6" y="141.4">+5V</text>
<text x="213.1" y="138.9">GND</text>
<text x="274.1" y="144">GND</text>
<text x="291.8" y="144">R8</text>
<text x="39.1" y="149.1">GND</text>
<text x="163.6" y="152.9">GND</text>
<text x="234.7" y="151.6">GND</text>
<text x="100.1" y="156.7">GND</text>
<text x="286.8" y="158">GND</text>
<text x="166.6" y="188.4">+5V</text>
<text x="189.5" y="188.4">+5V</text>
<text x="171.2" y="197.3">R15</text>
<text x="194.1" y="196.1">R16</text>
<text x="275.8" y="192.2">+5V</text>
<text x="280.4" y="199.9">D13</text>
<text x="171.2" y="207.5">TX</text>
<text x="194.1" y="208.8">RX</text>
<text x="280.4" y="210">R20</text>
<text x="39.1" y="225.3">GND</text>
<text x="73.4" y="222.7">U1</text>
<text x="180.1" y="226.5">R17</text>
<text x="255" y="225.3">R21</text>
<text x="281.7" y="222.7">Q1</text>
<text x="22.6" y="230.3">C13</text>
<text x="32" y="230.3">+5V</text>
<text x="178.8" y="234.2">R18</text>
<text x="275.4" y="240.5">GND</text>
<text x="17.5" y="246.9">GND</text>
<text x="35.3" y="246.9">X1</text>
<text x="173.8" y="248.1">GND</text>
<text x="25.1" y="257">C19</text>
<text x="181.4" y="253.2">C12</text>
<text x="46.7" y="258.3">C18</text>
<text x="203.7" y="258.8" transform="rotate(-90 203.7 258.8)">GND</text>
<text x="207.2" y="258.3">+5V</text>
<text x="30.2" y="269.7">GND</text>
<text x="40.4" y="269.7">GND</text>
<text x="1" y="297.7">1</text>
</g>
<g font-size="2.3">
<text x="44.7" y="35.8" transform="rotate(-90 44.7 35.8)">0</text>
<text x="47.2" y="35.8" transform="rotate(-90 47.2 35.8)">1</text>
<text x="34.9" y="38.8">B1</text>
<text x="38.8" y="40.1">GND</text>
<text x="45.7" y="40.7" transform="rotate(-90 45.7 40.7)">SH</text>
<text x="48.2" y="40.7" transform="rotate(-90 48.2 40.7)">SH</text>
<text x="49.6" y="40.1">GND</text>
<text x="55.8" y="38.8">A12</text>
<text x="225.5" y="41.7" transform="rotate(-90 225.5 41.7)">3</text>
<text x="235.7" y="41.7" transform="rotate(-90 235.7 41.7)">1</text>
<text x="34.9" y="46.4">B4</text>
<text x="38.8" y="47.7">VBUS</text>
<text x="48.5" y="47.7">VBUS</text>
<text x="55.8" y="46.4">A9</text>
<text x="226.5" y="46.7" transform="rotate(-90 226.5 46.7)">Vin</text>
<text x="34.9" y="49">B5</text>
<text x="34.9" y="51.5">B6</text>
<text x="38.8" y="50.2">CC2</text>
<text x="38.8" y="52.8">DP2</text>
<text x="48.8" y="50.2">SBU1</text>
<text x="50.2" y="52.8">DN1</text>
<text x="55.8" y="51.5">A7</text>
<text x="55.8" y="49">A8</text>
<text x="231.6" y="52.6" transform="rotate(-90 231.6 52.6)">GND</text>
<text x="236.7" y="48.1" transform="rotate(-90 236.7 48.1)">Vout</text>
<text x="34.9" y="54">B7</text>
<text x="34.9" y="56.6">B8</text>
<text x="34.9" y="59.1">B9</text>
<text x="38.8" y="55.3">DN2</text>
<text x="38.8" y="57.9">SBU2</text>
<text x="50.2" y="57.9">CC1</text>
<text x="50.3" y="55.3">DP1</text>
<text x="55.8" y="59.1">A4</text>
<text x="55.8" y="56.6">A5</text>
<text x="55.8" y="54">A6</text>
<text x="117.7" y="55.3">1</text>
<text x="117.7" y="57.9">2</text>
<text x="120.1" y="56.6">GND</text>
<text x="120.1" y="59.1">TXD</text>
<text x="130.5" y="59.1">R232</text>
<text x="131.2" y="56.6">VCC</text>
<text x="137" y="57.9">15</text>
<text x="137" y="55.3">16</text>
<text x="230.6" y="55.6" transform="rotate(-90 230.6 55.6)">2</text>
<text x="38.8" y="60.4">VBUS</text>
<text x="48.5" y="60.4">VBUS</text>
<text x="117.7" y="60.4">3</text>
<text x="117.7" y="62.9">4</text>
<text x="117.7" y="65.5">5</text>
<text x="120.1" y="61.7">RXD</text>
<text x="120.1" y="64.2">V3</text>
<text x="130" y="64.2">DTR#</text>
<text x="130.2" y="61.7">RTS#</text>
<text x="137" y="65.5">12</text>
<text x="137" y="62.9">13</text>
<text x="137" y="60.4">14</text>
<text x="33.7" y="66.7">B12</text>
<text x="38.8" y="68">GND</text>
<text x="45.7" y="69.6" transform="rotate(-90 45.7 69.6)">SH</text>
<text x="48.2" y="69.6" transform="rotate(-90 48.2 69.6)">SH</text>
<text x="49.6" y="68">GND</text>
<text x="55.8" y="66.7">A1</text>
<text x="117.7" y="68">6</text>
<text x="117.7" y="70.6">7</text>
<text x="120.1" y="66.7">D+</text>
<text x="120.1" y="69.3">D-</text>
<text x="120.1" y="71.8">NC.</text>
<text x="129.8" y="66.7">DCD#</text>
<text x="129.9" y="71.8">DSR#</text>
<text x="132.4" y="69.3">RI#</text>
<text x="137" y="70.6">10</text>
<text x="137" y="68">11</text>
<text x="44.7" y="72.6" transform="rotate(-90 44.7 72.6)">3</text>
<text x="47.2" y="72.6" transform="rotate(-90 47.2 72.6)">2</text>
<text x="117.7" y="73.1">8</text>
<text x="120.1" y="74.4">OUT#</text>
<text x="130.2" y="74.4">CTS#</text>
<text x="137" y="73.1">9</text>
<text x="195.3" y="77.9">Bypass capacitors are recommended for optimum stability and transient response</text>
<text x="195.3" y="80.5">and should be located as close as possible to the regulators</text>
<text x="128" y="116">1</text>
<text x="128" y="118.6">2</text>
<text x="131.3" y="117.3">D13</text>
<text x="131.3" y="119.9">3V3</text>
<text x="140.9" y="119.9">D11</text>
<text x="140.9" y="117.3">D12</text>
<text x="147.1" y="118.6">29</text>
<text x="147.1" y="116">30</text>
<text x="128" y="121.1">3</text>
<text x="128" y="123.7">4</text>
<text x="131.3" y="122.4">AREF</text>
<text x="131.3" y="124.9">A0</text>
<text x="140.9" y="122.4">D10</text>
<text x="142.1" y="124.9">D9</text>
<text x="147.1" y="123.7">27</text>
<text x="147.1" y="121.1">28</text>
<text x="249.9" y="121.4">1</text>
<text x="253" y="122.4">VIN</text>
<text x="258.4" y="124.9">VOUT</text>
<text x="266.4" y="123.9">5</text>
<text x="128" y="126.2">5</text>
<text x="128" y="128.7">6</text>
<text x="128" y="131.3">7</text>
<text x="131.3" y="127.5">A1</text>
<text x="131.3" y="130">A2</text>
<text x="142.1" y="130">D7</text>
<text x="142.1" y="127.5">D8</text>
<text x="147.1" y="131.3">24</text>
<text x="147.1" y="128.7">25</text>
<text x="147.1" y="126.2">26</text>
<text x="249.9" y="126.4">2</text>
<text x="249.9" y="131.5">3</text>
<text x="253" y="127.5">GND</text>
<text x="261.4" y="130">NC</text>
<text x="266.4" y="129">4</text>
<text x="41.3" y="133.1" transform="rotate(-90 41.3 133.1)">2</text>
<text x="128" y="133.8">8</text>
<text x="128" y="136.4">9</text>
<text x="131.3" y="132.6">A3</text>
<text x="131.3" y="135.1">A4</text>
<text x="131.3" y="137.6">A5</text>
<text x="142.1" y="137.6">D4</text>
<text x="142.1" y="135.1">D5</text>
<text x="142.1" y="132.6">D6</text>
<text x="147.1" y="136.4">22</text>
<text x="147.1" y="133.8">23</text>
<text x="253" y="132.5">EN</text>
<text x="41.3" y="139.4" transform="rotate(-90 41.3 139.4)">1</text>
<text x="126.8" y="138.9">10</text>
<text x="126.8" y="141.4">11</text>
<text x="126.8" y="144">12</text>
<text x="131.3" y="140.2">A6</text>
<text x="131.3" y="142.7">A7</text>
<text x="142.1" y="142.7">D2</text>
<text x="142.1" y="140.2">D3</text>
<text x="147.1" y="144">19</text>
<text x="147.1" y="141.4">20</text>
<text x="147.1" y="138.9">21</text>
<text x="126.8" y="146.5">13</text>
<text x="126.8" y="149.1">14</text>
<text x="131.3" y="145.3">5V</text>
<text x="131.3" y="147.8">RST</text>
<text x="140" y="145.3">GND</text>
<text x="140.5" y="147.8">RST</text>
<text x="147.1" y="149.1">17</text>
<text x="147.1" y="146.5">18</text>
<text x="126.8" y="151.6">15</text>
<text x="131.3" y="150.3">GND</text>
<text x="131.3" y="152.9">VIN</text>
<text x="140.6" y="150.3">RX0</text>
<text x="140.9" y="152.9">TX1</text>
<text x="147.1" y="151.6">16</text>
<text x="223.3" y="154.1">solder the pulldown resistor to disable</text>
<text x="72" y="225.5">1</text>
<text x="74.3" y="226.8">(PCINT19/OC2B/INT1)PD3</text>
<text x="133" y="226.8">PD2(INT0/PCINT18)</text>
<text x="154.8" y="225.5">32</text>
<text x="72" y="228">2</text>
<text x="72" y="230.6">3</text>
<text x="72" y="233.1">4</text>
<text x="74.3" y="229.3">(PCINT20/XCK/T0)PD4</text>
<text x="74.3" y="231.8">GND</text>
<text x="133.1" y="231.8">PD0(RXD/PCINT16)</text>
<text x="133.3" y="229.3">PD1(TXD/PCINT17)</text>
<text x="154.8" y="233.1">29</text>
<text x="154.8" y="230.6">30</text>
<text x="154.8" y="228">31</text>
<text x="72" y="235.7">5</text>
<text x="72" y="238.2">6</text>
<text x="74.3" y="234.4">VCC</text>
<text x="74.3" y="236.9">GND</text>
<text x="74.3" y="239.5">VCC</text>
<text x="126.5" y="239.5">PC4(ADC4/SDA/PCINT12)</text>
<text x="126.8" y="236.9">PC5(ADC5/SCL/PCINT13)</text>
<text x="129" y="234.4">PC6(RESET#/PCINT14)</text>
<text x="154.8" y="238.2">27</text>
<text x="154.8" y="235.7">28</text>
<text x="72" y="240.7">7</text>
<text x="72" y="243.3">8</text>
<text x="72" y="245.8">9</text>
<text x="74.3" y="242">(PCINT6/XTAL1/TOSC1)PB6</text>
<text x="74.3" y="244.5">(PCINT7/XTAL2/TOSC2)PB7</text>
<text x="131.8" y="244.5">PC2(ADC2/PCINT10)</text>
<text x="131.8" y="242">PC3(ADC3/PCINT11)</text>
<text x="154.8" y="245.8">24</text>
<text x="154.8" y="243.3">25</text>
<text x="154.8" y="240.7">26</text>
<text x="70.8" y="248.4">10</text>
<text x="70.8" y="250.9">11</text>
<text x="74.3" y="247.1">(PCINT21/OC0B/T1)PD5</text>
<text x="74.3" y="249.6">(PCINT22/OC0A/AIN0)PD6</text>
<text x="133.1" y="249.6">PC0(ADC0/PCINT8)</text>
<text x="133.1" y="247.1">PC1(ADC1/PCINT9)</text>
<text x="154.8" y="250.9">22</text>
<text x="154.8" y="248.4">23</text>
<text x="70.8" y="253.4">12</text>
<text x="70.8" y="256">13</text>
<text x="74.3" y="252.2">(PCINT23/AIN1)PD7</text>
<text x="74.3" y="254.7">(PCINT0/CLKO/ICP1)PB0</text>
<text x="74.3" y="257.2">(PCINT1/OC1A)PB1</text>
<text x="147.7" y="257.2">AREF</text>
<text x="147.7" y="252.2">ADC7</text>
<text x="148.7" y="254.7">GND</text>
<text x="154.8" y="256">20</text>
<text x="154.8" y="253.4">21</text>
<text x="70.8" y="258.5">14</text>
<text x="70.8" y="261.1">15</text>
<text x="70.8" y="263.6">16</text>
<text x="74.3" y="259.8">(PCINT2/SS#/OC1B)PB2</text>
<text x="74.3" y="262.3">(PCINT3/OC2A/MOSI)PB3</text>
<text x="147.4" y="262.3">AVCC</text>
<text x="147.7" y="259.8">ADC6</text>
<text x="154.8" y="263.6">17</text>
<text x="154.8" y="261.1">18</text>
<text x="154.8" y="258.5">19</text>
<text x="74.3" y="264.9">(PCINT4/MISO)PB4</text>
<text x="134.6" y="264.9">PB5(SCK/PCINT5)</text>
</g>
<g font-size="2.3" fill="#00f">
<text x="72.1" y="38.6">LMSD103AT1G</text>
<text x="199.1" y="37.3">VIN</text>
<text x="224.5" y="36">CJ78L05</text>
<text x="140.7" y="47.5">100nF</text>
<text x="210.6" y="47.5">330nF</text>
<text x="249.9" y="44.9">100nF</text>
<text x="266.4" y="44.9">XL-2012SURC</text>
<text x="18.8" y="52.5">5.1k</text>
<text x="27.7" y="53.8">DN</text>
<text x="27.7" y="51.3">DP</text>
<text x="60.7" y="51.3">DN</text>
<text x="60.7" y="53.8">DP</text>
<text x="73.4" y="51.3">100nF</text>
<text x="100.1" y="57.6">RX0</text>
<text x="266.4" y="57.6">160</text>
<text x="69.6" y="60.2">5.1k</text>
<text x="95" y="65.2">DP</text>
<text x="100.1" y="60.2">TX1</text>
<text x="142" y="62.7">DTR</text>
<text x="95" y="70.3">DN</text>
<text x="102.6" y="66.5">22</text>
<text x="102.6" y="71.6">22</text>
<text x="22.6" y="75.4">TYPE-C-31-M-12</text>
<text x="84.8" y="74.1">100nF</text>
<text x="119.1" y="77.9">CH340C</text>
<text x="117.9" y="116">D13</text>
<text x="117.9" y="118.6">3.3V</text>
<text x="153.4" y="118.6">D11</text>
<text x="153.4" y="116">D12</text>
<text x="44.2" y="123.7">10k</text>
<text x="117.9" y="121.1">AREF</text>
<text x="117.9" y="123.7">A0</text>
<text x="153.4" y="123.7">D9</text>
<text x="153.4" y="121.1">D10</text>
<text x="300.7" y="123.7">3.3V</text>
<text x="22.6" y="128.7">DTR</text>
<text x="54.4" y="128.7">RST</text>
<text x="117.9" y="126.2">A1</text>
<text x="117.9" y="128.7">A2</text>
<text x="117.9" y="131.3">A3</text>
<text x="153.4" y="131.3">D6</text>
<text x="153.4" y="128.7">D7</text>
<text x="153.4" y="126.2">D8</text>
<text x="219.5" y="128.7">1uF</text>
<text x="280.4" y="131.3">1uF</text>
<text x="31.5" y="133.8">100nF</text>
<text x="42.9" y="137.6">TS-1088R-02026</text>
<text x="117.9" y="133.8">A4</text>
<text x="117.9" y="136.4">A5</text>
<text x="153.4" y="136.4">D4</text>
<text x="153.4" y="133.8">D5</text>
<text x="252.5" y="136.4">RT9013-33GB</text>
<text x="291.8" y="135.1">XL-2012SURC</text>
<text x="117.9" y="138.9">A6</text>
<text x="117.9" y="141.4">A7</text>
<text x="153.4" y="141.4">D2</text>
<text x="153.4" y="138.9">D3</text>
<text x="239.8" y="140.2">100k</text>
<text x="117.9" y="146.5">RST</text>
<text x="153.4" y="149.1">RX0</text>
<text x="153.4" y="146.5">RST</text>
<text x="291.8" y="146.5">75</text>
<text x="117.9" y="151.6">VIN</text>
<text x="153.4" y="151.6">TX1</text>
<text x="171.2" y="199.9">1k</text>
<text x="194.1" y="198.6">1k</text>
<text x="280.4" y="202.4">XL-2012SURC</text>
<text x="171.2" y="210">XL-2012UYC</text>
<text x="194.1" y="211.3">XL-2012UYC</text>
<text x="280.4" y="212.6">160</text>
<text x="248.7" y="220.2">D13</text>
<text x="281.7" y="220.2">BSS138LT1G</text>
<text x="64.5" y="225.3">D3</text>
<text x="64.5" y="227.8">D4</text>
<text x="164.8" y="225.3">D2</text>
<text x="199.1" y="227.8">TX1</text>
<text x="164.8" y="232.9">RST</text>
<text x="178.8" y="229.1">1k</text>
<text x="178.8" y="231.6">1k</text>
<text x="199.1" y="230.3">RX0</text>
<text x="253.7" y="229.1">3.3M</text>
<text x="22.6" y="238">1uF</text>
<text x="164.8" y="238">A4</text>
<text x="164.8" y="235.4">A5</text>
<text x="64.5" y="245.6">D5</text>
<text x="164.8" y="245.6">A1</text>
<text x="164.8" y="243">A2</text>
<text x="164.8" y="240.5">A3</text>
<text x="64.5" y="248.1">D6</text>
<text x="64.5" y="250.7">D7</text>
<text x="164.8" y="248.1">A0</text>
<text x="164.8" y="250.7">A7</text>
<text x="35.3" y="254.5">16MHz</text>
<text x="64.5" y="253.2">D8</text>
<text x="64.5" y="255.7">D9</text>
<text x="175" y="255.7">AREF</text>
<text x="186.4" y="253.2">100nF</text>
<text x="25.1" y="259.6">33pF</text>
<text x="46.7" y="260.8">33pF</text>
<text x="64.5" y="258.3">D10</text>
<text x="64.5" y="260.8">D11</text>
<text x="64.5" y="263.4">D12</text>
<text x="164.8" y="258.3">A6</text>
<text x="164.8" y="263.4">D13</text>
<text x="73.4" y="268.4">ATMEGA328P-AU</text>
</g>
<g font-size="1.5" fill="#000080">
<text x="72.1" y="31.1">D1</text>
<text x="42.9" y="135.3">SW1</text>
<text x="239.8" y="137.8">R6</text>
</g>
</svg>
